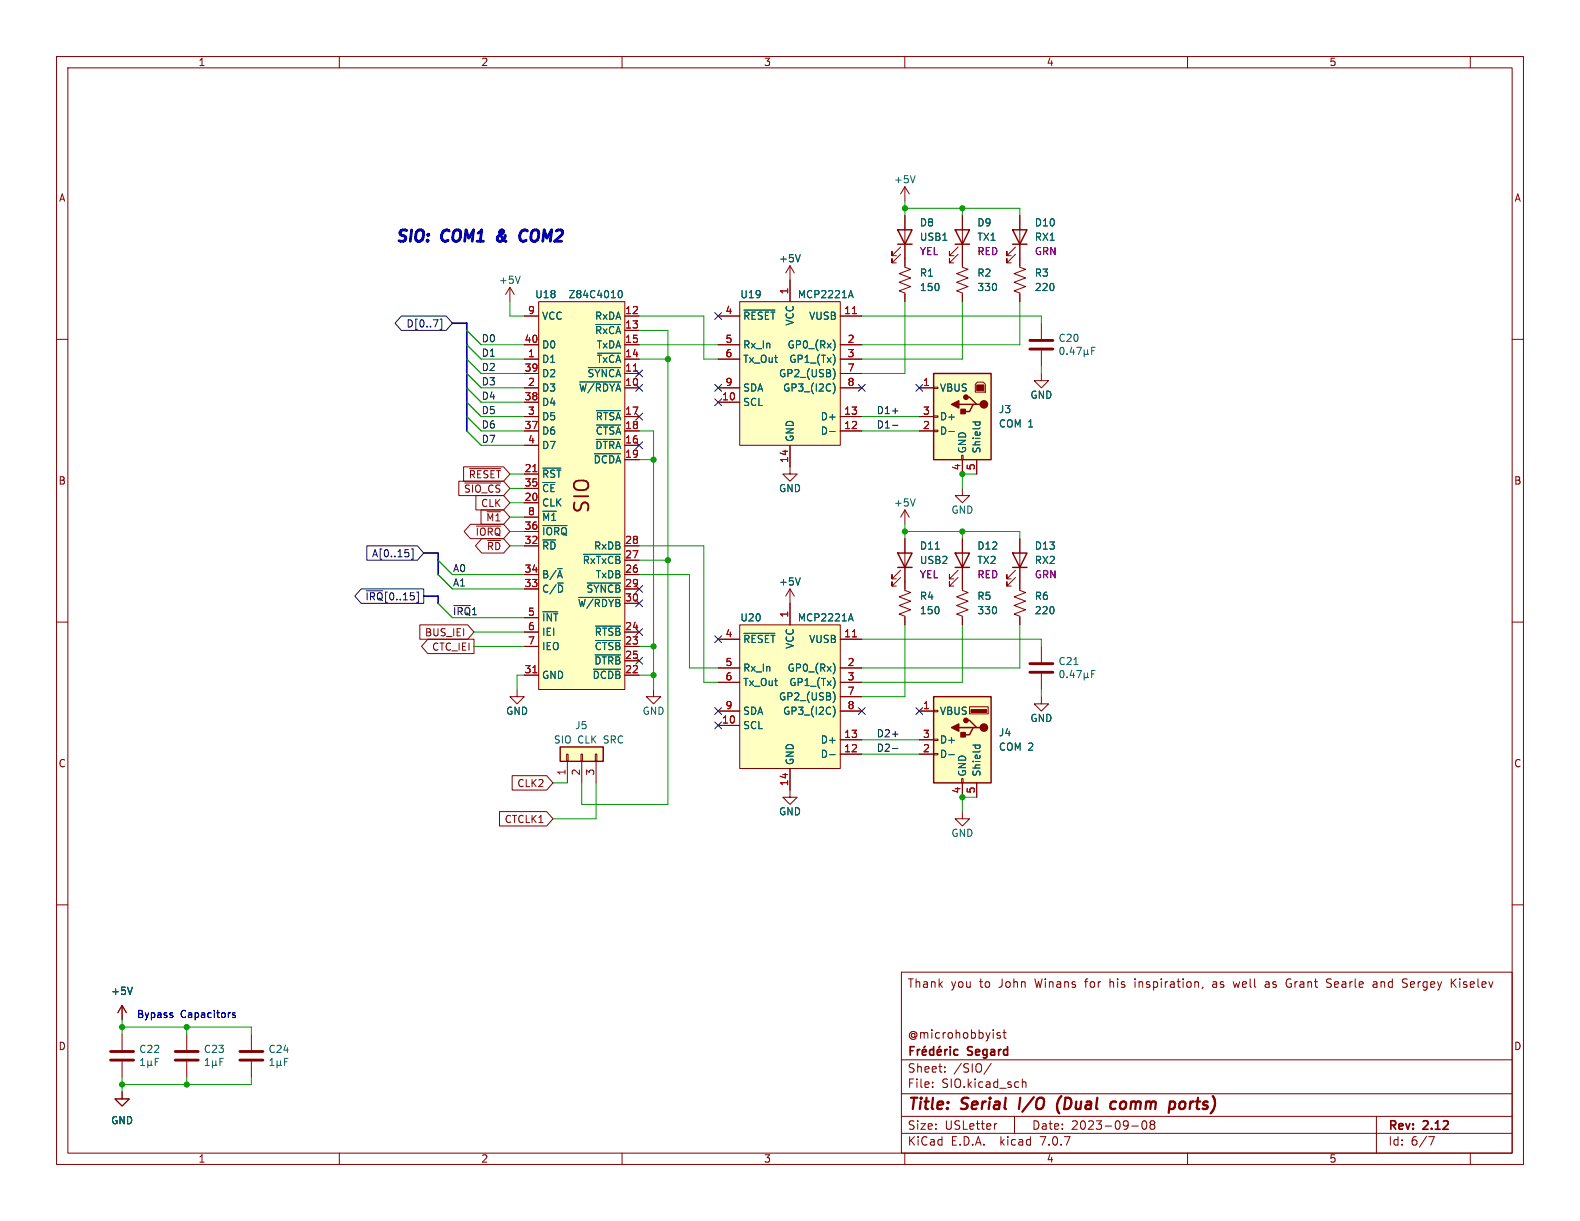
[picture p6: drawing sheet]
<svg xmlns="http://www.w3.org/2000/svg" width="279mm" height="216mm" viewBox="0 0 279 216" stroke-linecap="round" stroke-linejoin="round" font-family="sans-serif">
<g fill="none" stroke="#840000" stroke-width=".18">
<path d="M10 10h259.4v195.9h-259.4zM12 12h255.4v191.9h-255.4zM60 10v2M110 10v2M160 10v2M210 10v2M260 10v2M160 38.1v9.1l1 .4-2 .8 2 .7-2 .8 2 .8-2 .7 1 .4v1.5M160 33v2.6M160 33l-.7 1.3M160 33l.8 1.3M170.2 38.1v9.1l1 .4-2 .8 2 .7-2 .8 2 .8-2 .7 1 .4v1.5"/>
<path d="M180.3 38.1v9.1l1.1 .4-2.1 .8 2.1 .7-2.1 .8 2.1 .8-2.1 .7 1 .4v1.5M10 60h2M90.2 50.8l-.8 1.3M90.2 50.8v2.5M90.2 50.8l.7 1.3M92.7 55.9h2.5M95.2 53.3h15.3v68.6h-15.3zM110.5 55.9h2.5M110.5 58.4h2.5M127 55.9h3.8M130.8 53.3h17.8v25.4h-17.8zM139.7 47v6.3"/>
<path d="M139.7 47l-.8 1.3M139.7 47l.8 1.3M148.6 55.9h3.8M159.3 45l-1.6 1.5v-.8v.8h.8M159.3 43.7l-1.6 1.5v-.7v.7h.8M169.4 45l-1.5 1.5v-.8v.8h.8M169.4 43.7l-1.5 1.5v-.7v.7h.8M179.6 45l-1.5 1.5v-.8v.8h.7M179.6 43.7l-1.5 1.5v-.7v.7h.7M184.1 57.2v2.7M267.4 60h2M92.7 68.6h2.5"/>
<path d="M92.7 76.2h2.5M92.7 73.7h2.5M92.7 63.5h2.5M92.7 66h2.5M92.7 61h2.5M92.7 78.7h2.5M92.7 71.1h2.5M110.5 68.6h2.5M110.5 76.2h2.5M110.5 73.7h2.5M110.5 63.5h2.5M110.5 66h2.5"/>
<path d="M110.5 61h2.5M110.5 78.7h2.5M127 68.6h3.8M127 63.5h3.8M127 61h3.8M127 71.1h3.8M139.7 78.7v5.1h1.3l-1.3 1.3-1.3-1.3h1.3M148.6 68.6h3.8M148.6 76.2h3.8M148.6 73.7h3.8M148.6 63.5h3.8M148.6 66h3.8"/>
<path d="M148.6 61h3.8M162.6 68.6h2.5M162.6 76.2h2.5M162.6 73.7h2.5M165.1 76.1h.8v.2h-.8zM165.1 73.5h.8v.3h-.8zM165.1 68.5h.8v.2h-.8zM172.5 67.9l.3-.3h1.1l.3 .3v1.4h-1.7zM184.1 66v1.3h1.3l-1.3 1.3-1.2-1.3h1.2M184.1 62v2.8M81.1 85.1h8l1.1 1.3-1.1 1.2h-8zM82 82.5h7.1l1.1 1.3-1.1 1.3h-7.1z"/>
<path d="M82.2 85.4h6.3M83 82.9h5.5M83.2 92.7h5.9l1.1 1.3-1.1 1.3h-5.9l-1.1-1.3zM84.2 87.6h4.9l1.1 1.3-1.1 1.3h-4.9zM84.2 93h4.3M85.1 90.2h4l1.1 1.2-1.1 1.3h-4zM85.2 95.2h3.9l1.1 1.3-1.1 1.3h-3.9l-1.1-1.3zM92.7 88.9h2.5M92.7 83.8h2.5M92.7 96.5h2.5M92.7 86.4h2.5M92.7 94h2.5"/>
<path d="M92.7 91.4h2.5M110.5 81.3h2.5M110.5 99.1h2.5M110.5 96.5h2.5M160 95.3v9.1l1 .4-2 .7 2 .8-2 .8 2 .7-2 .8 1 .4v1.5M160 90.2v2.5M160 90.2l-.7 1.2M160 90.2l.8 1.2M170.1 80.5h.2v.8h-.2zM170.2 86.4v1.2h-1.3l1.3 1.3 1.2-1.3h-1.2M170.2 95.3v9.1l1 .4-2 .7 2 .8-2 .8 2 .7-2 .8 1 .4v1.5M170.2 81.3v2.5"/>
<path d="M172.7 81.3v2.5M180.3 95.3v9.1l1.1 .4-2.1 .7 2.1 .8-2.1 .8 2.1 .7-2.1 .8 1 .4v1.5M10 110h2M74.2 110.5h8.5l1.1 1.3-1.1 1.2h-8.5zM75.7 113h8.1v2.6h-8.1l-1.2-1.3zM92.7 119.4h2.5M92.7 114.3h2.5M92.7 111.8h2.5M92.7 101.6h2.5M92.7 104.1h2.5M92.7 109.2h2.5M110.5 119.4h2.5"/>
<path d="M110.5 114.3h2.5M110.5 111.8h2.5M110.5 116.8h2.5M110.5 101.6h2.5M110.5 104.1h2.5M110.5 106.7h2.5M127 113h3.8M127 118.1h3.8M130.8 110.5h17.8v25.4h-17.8zM139.7 104.1v6.4M139.7 104.1l-.8 1.3M139.7 104.1l.8 1.3"/>
<path d="M148.6 113h3.8M148.6 118.1h3.8M159.3 102.1l-1.6 1.5v-.7v.7h.8M159.3 100.8l-1.6 1.6v-.8v.8h.8M169.4 102.1l-1.5 1.5v-.7v.7h.8M169.4 100.8l-1.5 1.6v-.8v.8h.8M179.6 102.1l-1.5 1.5v-.7v.7h.7M179.6 100.8l-1.5 1.6v-.8v.8h.7M184.1 114.3v2.8M184.1 119.1v2.8M267.4 110h2M90.6 137.2h6.1l1.1 1.2-1.1 1.3h-6.1z"/>
<path d="M91.4 121.9v1.3h1.3l-1.3 1.3-1.2-1.3h1.2M100.2 133.4h.3v1.2h-.3zM100.3 134.6v3.8M102.7 133.4h.3v1.2h-.3zM102.9 134.6v3.8M105.3 133.4h.2v1.2h-.2zM105.4 134.6v3.8M115.6 121.9v1.3h1.2l-1.2 1.3-1.3-1.3h1.3M127 128.3h3.8M127 120.7h3.8M127 125.7h3.8M139.7 135.9v5.1h-1.3l1.3 1.2 1.3-1.2h-1.3"/>
<path d="M148.6 133.4h3.8M148.6 130.8h3.8M148.6 120.7h3.8M148.6 123.2h3.8M148.6 125.7h3.8M162.6 133.4h2.5M162.6 130.8h2.5M162.6 125.7h2.5M165.1 133.2h.8v.3h-.8zM165.1 130.7h.8v.2h-.8zM165.1 125.6h.8v.3h-.8zM170.1 137.7h.2v.7h-.2z"/>
<path d="M170.2 138.4v2.6M171.4 125h3.4v1.2h-3.4zM172.7 138.4v2.6M184.1 123.2v1.3h1.3l-1.3 1.2-1.2-1.2h1.2M10 160h2M88.3 143.5h8.4l1.1 1.3-1.1 1.3h-8.4zM170.2 143.5v1.3h-1.3l1.3 1.3 1.2-1.3h-1.2M267.4 160h2M21.6 177.8l-.8 1.3M21.6 177.8v2.5M21.6 177.8l.8 1.3M159.4 171.9h108v32h-108z"/>
<path d="M200.7 173.1v.1M200.7 173.6v1M212.7 174.5l-.1 .3M214.9 173.6l-.4 .1M215 174h-.4a.29 .29 0 0 0-.2 .3 .29 .29 0 0 0 .2 .3h.4M218.1 173.6l.3 1 .2-.7M223.8 173.7h.6M224.3 174h-.4a.29 .29 0 0 0-.2 .3 .29 .29 0 0 0 .2 .3h.4M227.7 174.5h.6M228.1 173.9h.3M228.1 173.1l-.4 .1M234.6 173.7l.7 .2 .1 .4-.3 .3-.5-.1"/>
<path d="M235.4 173.2l-.5-.1-.3 .1M242.9 173.7h.5l.1 .9M243.5 173.9l-.5 .1a.29 .29 0 0 0-.2 .3 .29 .29 0 0 0 .2 .3l.5-.1M248.3 173.8l.4 .1 .2 .4-.3 .3h-.4M248.3 173.1l.6 .1M256.9 173.7l.6 .9M257.5 173.1l-.9 .8M21.6 193v1.3h1.3l-1.3 1.3-1.3-1.3h1.3M21.6 182.9v2.8M21.6 187.7v2.8M33 182.9v2.8M33 187.7v2.8"/>
<path d="M44.4 182.9v2.8M44.4 187.7v2.8M159.4 197.4h108M159.4 193.4h108M159.4 187.4h108M164.9 192.1v.2M164.9 191.4v.1M167.1 189.4v.2M167.1 188.7v.1M175.3 188l-1.3 1.9M176.3 198.7l-.3 .1M176.9 182.7l-.4-.1-.2 .2 .1 .2 .5 .2v.3h-.6"/>
<path d="M177.4 182.6h.5M177.6 182.1v1.3l.3 .2M179.4 197.4v3M180.8 190.8v1.5M180.8 191.4l.2-.1 .4 .1v.9M200.1 199.1h1.2M202.1 198.3l.2-.1a.81 .81 0 0 1 .6 .6 .81 .81 0 0 1-.3 .8l-.2 .1a.81 .81 0 0 1-.3-1.4zM203.6 198.8l-.2-.3 .2-.3 .5 .1 .1 .2-.3 .3M203.6 198.8l-.2 .3v.3l.2 .3 .5-.1 .1-.2-.1-.4-.2-.2M203.6 198.8h.3M243.4 197.4v6.5M60 203.9v2"/>
<path d="M110 203.9v2M159.4 200.4h108M160 203.9v2M210 203.9v2M252.6 201h1l-.6 1.5M260 203.9v2"/>
</g>
<path d="M180.4 194.1l-.2 2M187.7 193.8a2.35 2.35 0 0 0-.4 3.1M196.6 194.9l.2-.1 .6 .1M197.2 196l-.5 .1M198.1 195.2v.7M209.3 194.8a.62 .62 0 0 0-.7 .4v.7l.2 .2h.3" fill="none" stroke="#840000" stroke-width=".4"/>
<g fill="none" stroke="#840000" stroke-width=".3">
<path d="M161 185.8h.5M161.7 185.1h-.7v1.5M162.2 185.6v1M162.7 185.6h-.3l-.2 .3M163.1 186.1l.7-.2-.1-.3h-.4l-.2 .2 .1 .7h.5M163.6 185l-.2 .2M165.1 185.6h-.4l-.3 .3v.4l.1 .2h.6M165.1 185.1v1.5M165.7 186.1l.8-.2-.1-.3h-.4l-.3 .2 .1 .7h.6M166.2 185l-.2 .2M167.1 185.6v1M167.5 185.6h-.3l-.1 .3"/>
<path d="M168 185.1v.1M168 185.6v1M169.4 185.6h-.4l-.3 .3v.4l.1 .2h.6"/>
</g>
<g fill="none" stroke="#006464" stroke-width=".18">
<path d="M161.8 31.1l-.4 1.2M92 48.8l-.4 1.3M105.4 57.4h4.4M109.4 51.5l.2-.1a.68 .68 0 0 1 .5 .6 .68 .68 0 0 1-.5 .6l-.2-.1-.1-.3zM131.5 54.8h5.5M141.5 45l-.4 1.3M150.2 52.3h.6M150.5 51.4l.4 1.2M102.5 67.5h7.3M104 65h5.8M105.4 77.7h4.4M105.5 72.6h4.3"/>
<path d="M105.5 75.2h4.3M105.7 62.5h4.1M146.7 76.3h1M147.4 65.2a1.49 1.49 0 0 1 0 1.8M147.4 67.8a1.47 1.47 0 0 1-.1 1.8M147.5 60.3l.2 .6-.2 .9M147.6 63.2v.8M167.8 76.3h1M172 74.6h1.3M172.5 74.6v.4M173.2 74.6l.1 .4M187.6 61.5l.1-.1a.68 .68 0 0 1 .5 .6 .68 .68 0 0 1-.5 .7 .84 .84 0 0 1-.1-1.2z"/>
<path d="M188.7 62.6v.1M189.5 61.4l-.3 .9h.8M189.8 61.8v.9M190.4 61.4h.8l-.5 1.3M191.7 61.8v1.3M191.7 62.5l.2 .2h.2l.2-.2M192.3 61.8v.7M192.3 62.5l.2 .2M193 62h.5M193.7 61.4h-.7v1.3M96 82.8h3.2M96 92.9h4.3"/>
<path d="M103.2 98h6.6M105.1 80.2h4.7M161.8 88.2l-.4 1.3M165.4 97.1h.7M96 108.2h2.6M102.3 105.6h7.5M103.8 103.1h6M104.9 118.3h4.9M105.2 115.8h4.6M105.3 113.3h4.5M105.3 110.7h4.5M131.5 112h5.5"/>
<path d="M141.5 102.2l-.4 1.2M147.5 117.5l.2 .6-.2 .8M150.2 109.4h.6M150.5 108.5l.4 1.3M187.6 118.6h.1a.68 .68 0 0 1 .5 .6 .68 .68 0 0 1-.5 .6 .84 .84 0 0 1-.1-1.2zM188.7 119.7v.1M189.5 118.5l-.3 .9h.8M189.8 119v.8M189.9 117.5h.7M190.4 118.6h.8l-.5 1.2M191.7 119.7l.2 .1h.2l.2-.1M191.7 119v1.3"/>
<path d="M192.3 119.7l.2 .1M192.3 119v.7M193 119.2h.5M193.7 118.6h-.7v1.2M146.7 133.4h1M147.4 122.4a1.49 1.49 0 0 1 0 1.8M147.4 124.9a1.47 1.47 0 0 1-.1 1.9M147.6 120.3v.9M167.8 133.4h1M172 131.8h1.3M172.5 131.8v.3M173.2 131.8l.1 .3"/>
<path d="M23.4 174.6l-.4 1.2M24.9 188.4h.7M24.9 187.5l.3-.4v1.3M26.1 188.2l.2 .2h.3l.1-.2M26.1 187.6v1.2M26.7 188.2l.2 .2M26.7 187.6v.6M27.5 187.7h.4M28.1 187.1h-.6v1.3M36.3 188.4h.7M36.3 187.5l.4-.4v1.3M37.6 188.2l.1 .2h.3l.2-.2"/>
<path d="M37.6 187.6v1.2M38.2 188.2l.2 .2M38.2 187.6v.6M38.9 187.7h.4M39.5 187.1h-.6v1.3M47.7 188.4h.7M47.7 187.5l.4-.4v1.3M49 188.2l.2 .2h.2l.2-.2M49 187.6v1.2M49.6 188.2l.2 .2M49.6 187.6v.6M50.3 187.7h.4"/>
<path d="M50.9 187.1h-.6v1.3"/>
</g>
<g fill="#ffffc2" stroke="#ffffc2" stroke-width=".18">
<path d="M130.8 110.5h17.8v25.4h-17.8z"/>
<path d="M99.1 132.1h7.6v2.5h-7.6z"/>
<path d="M165.1 66h10.2v15.3h-10.2z"/>
<path d="M95.2 53.3h15.3v68.6h-15.3z"/>
<path d="M165.1 123.2h10.2v15.2h-10.2z"/>
<path d="M130.8 53.3h17.8v25.4h-17.8z"/>
</g>
<path d="M150.7 55.5h.8M112 65.6h.7M94.2 83.4h.7M94.2 119h.7M150.7 112.6h.8" fill="none" stroke="#a90000" stroke-width=".18"/>
<g fill="none" stroke="#840000" stroke-width=".25">
<path d="M158.7 40.6h2.6l-1.3 2.6zM158.7 43.2h2.6M168.9 40.6h2.5l-1.2 2.6zM168.9 43.2h2.5M179.1 40.6h2.5l-1.3 2.6zM179.1 43.2h2.5M165.1 66h10.2v15.3h-10.2zM169.5 71.5h2.6M170.8 70.2h.6l1.3 1.3h.7M172.7 71.5h-.6l-.7 1.3h-1.2M158.7 97.8h2.6l-1.3 2.5zM168.9 97.8h2.5l-1.2 2.5z"/>
<path d="M179.1 97.8h2.5l-1.3 2.5zM158.7 100.3h2.6M168.9 100.3h2.5M179.1 100.3h2.5M99.1 132.1h7.6v2.5h-7.6zM165.1 123.2h10.2v15.2h-10.2zM169.5 128.7h2.6M170.8 127.4h.6l1.3 1.3h.7M172.7 128.7h-.6l-.7 1.2h-1.2"/>
</g>
<path d="M182.1 61.7h4.1M182.1 60.2h4.1M182.1 118.9h4.1M182.1 117.3h4.1M19.6 187.5h4M19.6 185.9h4M31 187.5h4.1M31 185.9h4.1M42.4 187.5h4.1M42.4 185.9h4.1" fill="none" stroke="#840000" stroke-width=".51"/>
<g fill="#840000" stroke="#840000" stroke-width=".25">
<path d="M168.3 71.5l1.2-.6v1.2z"/>
<path d="M169.9 72.4h.8v.8h-.8z"/>
<path d="M168.3 128.7l1.2-.7v1.3z"/>
<path d="M169.9 129.5h.8v.8h-.8z"/>
<circle cx="174" cy="71.5" r=".63"/>
<circle cx="170.8" cy="70.2" r=".38"/>
<circle cx="174" cy="128.7" r=".63"/>
<circle cx="170.8" cy="127.4" r=".38"/>
</g>
<g fill="#840000" stroke="#840000" stroke-width=".18">
<path d="M172.7 68.1h1.3v1h-1.3z"/>
<path d="M171.7 125.5h2.8v.5h-2.8z"/>
</g>
<g fill="none" stroke="#000084" stroke-width=".18">
<path d="M71 55.9h7.9l1.1 1.3-1.1 1.2h-7.9l-1.1-1.2zM77.8 56.4h.3v1.8h-.3M126.4 55.3l1.2 1.2M127.6 55.3l-1.2 1.2M112.4 65.4l1.2 1.2M112.4 78.1l1.2 1.2M112.4 68l1.2 1.2M112.4 73.1l1.2 1.2M113.6 65.4l-1.2 1.2M113.6 78.1l-1.2 1.2M113.6 68l-1.2 1.2M113.6 73.1l-1.2 1.2"/>
<path d="M126.4 68l1.2 1.2M126.4 70.5l1.2 1.2M127.6 68l-1.2 1.2M127.6 70.5l-1.2 1.2M151.8 68l1.2 1.2M153 68l-1.2 1.2M162 68l1.2 1.2M163.2 68l-1.2 1.2M64.9 96.5h8.9l1.1 1.3-1.1 1.3h-8.9zM72.3 97.8v.5M72.7 97.1h.3v1.8h-.3M63.9 104.1h11v2.6h-11l-1.2-1.3z"/>
<path d="M64.7 104.5h3M112.4 111.2l1.2 1.2M112.4 103.5l1.2 1.2M112.4 106.1l1.2 1.2M112.4 116.2l1.2 1.2M113.6 111.2l-1.2 1.2M113.6 103.5l-1.2 1.2M113.6 106.1l-1.2 1.2M113.6 116.2l-1.2 1.2M126.4 112.4l1.2 1.2M127.6 112.4l-1.2 1.2M126.4 125.1l1.2 1.2"/>
<path d="M126.4 127.7l1.2 1.2M127.6 127.7l-1.2 1.2M127.6 125.1l-1.2 1.2M151.8 125.1l1.2 1.2M153 125.1l-1.2 1.2M162 125.1l1.2 1.2M163.2 125.1l-1.2 1.2"/>
</g>
<path d="M157.8 72.7h1M157.8 75.2h1M80.2 107.1h3M157.8 129.8h1M157.8 132.4h1" fill="none" stroke="#0f0f0f" stroke-width=".18"/>
<path d="M30.4 179.5l.2 .2-.2 .2M30.4 179.1h.1M41.6 179.1h-.3l-.2 .2 .1 .1 .4 .2v.3h-.5" fill="none" stroke="#0000c2" stroke-width=".18"/>
<path d="M88.7 40.7a.6 .6 0 0 0-.1 1M88.8 41.3l-.6 .4a.52 .52 0 0 0-.2 .8 .52 .52 0 0 0 .8 .1M93 42.5a.73 .73 0 0 1-.8 .1M93.3 40.8a.69 .69 0 0 0-1.1 .1" fill="none" stroke="#0000c2" stroke-width=".5"/>
<path d="M80 57.2h2.5v19M74.9 97.8h2.6v3.8M74.9 105.4h2.6v1.3" fill="none" stroke="#000084" stroke-width=".3"/>
<g fill="none" stroke="#009600" stroke-width=".18">
<path d="M160 36.8h20.3v1.3M160 35.6v2.5M170.2 36.8v1.3M82.5 58.4l2.6 2.6h7.6M90.2 53.3v2.6h2.5M113 55.9h11.5v7.6h2.5M113 58.4h5.1v83.8h-15.2v-3.8M152.4 55.9h31.7v1.3M160 53.3v12.7h-7.6M170.2 53.3v10.2h-17.8M180.3 53.3v7.7h-27.9M82.5 61l2.6 2.5h7.6"/>
<path d="M82.5 63.5l2.6 2.5h7.6M82.5 71.1l2.6 2.6h7.6M82.5 73.7l2.6 2.5h7.6M82.5 68.6l2.6 2.5h7.6M82.5 66l2.6 2.6h7.6M82.5 76.2l2.6 2.5h7.6M113 61h14M113 63.5h5.1M113 76.2h2.6v45.7M152.4 73.7h10.2M152.4 76.2h10.2M184.1 64.8v1.2"/>
<path d="M77.5 99.1l2.5 2.5h12.7M90.2 94h2.5M90.2 83.8h2.5M90.2 96.5h2.5M90.2 86.4h2.5M90.2 91.4h2.5M90.2 88.9h2.5M113 96.5h11.5v24.2h2.5M113 99.1h5.1M113 81.3h2.6M160 94h20.3v1.3M160 92.7v2.6"/>
<path d="M170.2 94v1.3M172.7 83.8h-2.5v2.6M77.5 101.6l2.5 2.5h12.7M77.5 106.7l2.5 2.5h12.7M83.8 114.3h8.9M83.8 111.8h8.9M92.7 119.4h-1.3v2.5M113 101.6h8.9v16.5h5.1M113 114.3h2.6M113 119.4h2.6M152.4 113h31.7v1.3M160 110.5v12.7h-7.6"/>
<path d="M170.2 110.5v10.2h-17.8M180.3 110.5v7.6h-27.9M97.8 138.4h2.5M105.4 138.4v6.4h-7.6M152.4 133.4h10.2M152.4 130.8h10.2M184.1 121.9v1.3M172.7 141h-2.5v2.5M21.6 181.6h22.8v1.3M21.6 180.3v2.6M21.6 190.5v2.5M33 181.6v1.3"/>
<path d="M33 190.5v1.3M44.4 190.5v1.3h-22.8"/>
</g>
<g fill="#009600" stroke="#009600" stroke-width=".18">
<circle cx="33" cy="181.6" r=".46"/>
<circle cx="33" cy="191.8" r=".46"/>
<circle cx="21.6" cy="191.8" r=".46"/>
<circle cx="21.6" cy="181.6" r=".46"/>
<circle cx="170.2" cy="36.8" r=".46"/>
<circle cx="170.2" cy="83.8" r=".46"/>
<circle cx="160" cy="36.8" r=".46"/>
<circle cx="118.1" cy="99.1" r=".46"/>
<circle cx="115.6" cy="119.4" r=".46"/>
<circle cx="115.6" cy="114.3" r=".46"/>
<circle cx="118.1" cy="63.5" r=".46"/>
<circle cx="115.6" cy="81.3" r=".46"/>
<circle cx="170.2" cy="94" r=".46"/>
<circle cx="160" cy="94" r=".46"/>
<circle cx="170.2" cy="141" r=".46"/>
</g>
<text font-size="3.5" fill="#840000" x="104.6" y="91" transform="rotate(-90 104.6 91)">SIO</text>
<g font-size="2.8" fill="#0000c2">
<text x="69.8" y="42.9">SIO:</text>
<text x="78.4" y="42.9">COM1</text>
<text x="89.3" y="42.9">&amp;</text>
<text x="94.4" y="42.9">COM2</text>
</g>
<g font-size="2.8" fill="#840000">
<text x="160.4" y="196.8">Title:</text>
<text x="170.1" y="196.8">Serial</text>
<text x="181" y="196.8">I/O</text>
<text x="188.5" y="196.8">(Dual</text>
<text x="198.8" y="196.8">comm</text>
<text x="210" y="196.8">ports)</text>
</g>
<g font-size="2.1" fill="#840000">
<text x="160.4" y="174.9">Thank</text>
<text x="168.1" y="174.9">you</text>
<text x="173.3" y="174.9">to</text>
<text x="176.8" y="174.9">John</text>
<text x="183.3" y="174.9">Winans</text>
<text x="192.3" y="174.9">for</text>
<text x="196.8" y="174.9">his</text>
<text x="201.4" y="174.9">inspiration,</text>
<text x="215.3" y="174.9">as</text>
<text x="219.2" y="174.9">well</text>
<text x="224.9" y="174.9">as</text>
<text x="228.8" y="174.9">Grant</text>
<text x="236.1" y="174.9">Searle</text>
<text x="244.4" y="174.9">and</text>
<text x="249.8" y="174.9">Sergey</text>
<text x="258.5" y="174.9">Kiselev</text>
<text x="160.4" y="183.9">@microhobbyist</text>
<text x="160.4" y="189.9">Sheet:</text>
<text x="168.6" y="189.9">/SIO/</text>
<text x="171.2" y="187.1">Segard</text>
<text x="160.4" y="192.6">File:</text>
<text x="166.5" y="192.6">SIO.kicad_sch</text>
<text x="160.4" y="202.8">KiCad</text>
<text x="160.4" y="200">Size:</text>
<text x="167.1" y="200">USLetter</text>
<text x="168.1" y="202.8">E.D.A.</text>
<text x="177" y="202.8">kicad</text>
<text x="182.4" y="200">Date:</text>
<text x="184.2" y="202.8">7.0.7</text>
<text x="189.4" y="200">2023-09-08</text>
<text x="245.4" y="200.2">Rev:</text>
<text x="245.4" y="202.8">Id:</text>
<text x="249.5" y="202.8">6/7</text>
<text x="251.8" y="200.2">2.12</text>
</g>
<g font-size="1.8" fill="#840000">
<text x="35" y="11.9">1</text>
<text x="85" y="11.9">2</text>
<text x="135" y="11.9">3</text>
<text x="185" y="11.9">4</text>
<text x="235" y="11.9">5</text>
<text x="10.3" y="35.9">A</text>
<text x="267.7" y="35.9">A</text>
<text x="10.3" y="85.9">B</text>
<text x="81.9" y="87.3">~{SIO_CS}</text>
<text x="82.8" y="84.8">~{RESET}</text>
<text x="85" y="89.9">CLK</text>
<text x="267.7" y="85.9">B</text>
<text x="84" y="94.9">~{IORQ}</text>
<text x="85.9" y="92.4">~{M1}</text>
<text x="86" y="97.5">~{RD}</text>
<text x="75.1" y="112.7">BUS_IEI</text>
<text x="76.3" y="115.3">CTC_IEI</text>
<text x="10.3" y="135.9">C</text>
<text x="267.7" y="135.9">C</text>
<text x="91.4" y="139.4">CLK2</text>
<text x="89.1" y="145.7">CTCLK1</text>
<text x="10.3" y="185.9">D</text>
<text x="267.7" y="185.9">D</text>
<text x="35" y="205.8">1</text>
<text x="85" y="205.8">2</text>
<text x="135" y="205.8">3</text>
<text x="185" y="205.8">4</text>
<text x="235" y="205.8">5</text>
</g>
<g font-size="1.8" fill="#006464">
<text x="158" y="32.6">+5V</text>
<text x="162.6" y="40.2">D8</text>
<text x="172.7" y="40.2">D9</text>
<text x="182.9" y="40.2">D10</text>
<text x="137.7" y="46.6">+5V</text>
<text x="162.6" y="42.8">USB1</text>
<text x="172.7" y="42.8">TX1</text>
<text x="182.9" y="42.8">RX1</text>
<text x="88.1" y="50.4">+5V</text>
<text x="94.5" y="52.9">U18</text>
<text x="100.4" y="52.9">Z84C4010</text>
<text x="130.8" y="52.9">U19</text>
<text x="141" y="52.9">MCP2221A</text>
<text x="162.6" y="49.1">R1</text>
<text x="162.6" y="51.7">150</text>
<text x="172.7" y="49.1">R2</text>
<text x="172.7" y="51.7">330</text>
<text x="182.9" y="49.1">R3</text>
<text x="182.9" y="51.7">220</text>
<text x="95.8" y="56.7">VCC</text>
<text x="105.1" y="56.7">RxDA</text>
<text x="105.1" y="59.3">~{RxCA}</text>
<text x="131.3" y="56.7">~{RESET}</text>
<text x="140.6" y="57.7" transform="rotate(-90 140.6 57.7)">VCC</text>
<text x="143" y="56.7">VUSB</text>
<text x="95.8" y="64.4">D1</text>
<text x="95.8" y="61.8">D0</text>
<text x="105.4" y="64.4">~{TxCA}</text>
<text x="105.4" y="61.8">TxDA</text>
<text x="131.3" y="61.8">Rx_In</text>
<text x="131.3" y="64.4">Tx_Out</text>
<text x="139.2" y="61.8">GP0_(Rx)</text>
<text x="139.5" y="64.4">GP1_(Tx)</text>
<text x="187.1" y="60.7">C20</text>
<text x="95.8" y="69.4">D3</text>
<text x="95.8" y="72">D4</text>
<text x="95.8" y="66.9">D2</text>
<text x="102.3" y="69.4">~{W/RDYA}</text>
<text x="103.8" y="66.9">~{SYNCA}</text>
<text x="131.3" y="72">SCL</text>
<text x="131.3" y="69.4">SDA</text>
<text x="137.7" y="66.9">GP2_(USB)</text>
<text x="138.4" y="69.4">GP3_(I2C)</text>
<text x="166.1" y="69.4">VBUS</text>
<text x="182.1" y="70.7">GND</text>
<text x="95.8" y="74.5">D5</text>
<text x="95.8" y="77.1">D6</text>
<text x="105.2" y="74.5">~{RTSA}</text>
<text x="105.2" y="77.1">~{CTSA}</text>
<text x="145" y="77.1">D-</text>
<text x="145" y="74.5">D+</text>
<text x="166.1" y="77.1">D-</text>
<text x="166.1" y="74.5">D+</text>
<text x="176.5" y="73.3">J3</text>
<text x="176.5" y="75.8">COM 1</text>
<text x="95.8" y="79.6">D7</text>
<text x="104.9" y="82.1">~{DCDA}</text>
<text x="105.2" y="79.6">~{DTRA}</text>
<text x="140.6" y="78.2" transform="rotate(-90 140.6 78.2)">GND</text>
<text x="171" y="80.3" transform="rotate(-90 171 80.3)">GND</text>
<text x="173.6" y="80.3" transform="rotate(-90 173.6 80.3)">Shield</text>
<text x="95.8" y="89.8">CLK</text>
<text x="95.8" y="84.7">~{RST}</text>
<text x="95.8" y="87.2">~{CE}</text>
<text x="137.7" y="87.2">GND</text>
<text x="158" y="89.8">+5V</text>
<text x="95.8" y="94.8">~{IORQ}</text>
<text x="95.8" y="92.3">~{M1}</text>
<text x="168.1" y="91">GND</text>
<text x="95.8" y="97.4">~{RD}</text>
<text x="102.9" y="99.9">~{RxTxCB}</text>
<text x="104.9" y="97.4">RxDB</text>
<text x="162.6" y="99.9">USB2</text>
<text x="162.6" y="97.4">D11</text>
<text x="172.7" y="97.4">D12</text>
<text x="172.7" y="99.9">TX2</text>
<text x="182.9" y="97.4">D13</text>
<text x="182.9" y="99.9">RX2</text>
<text x="95.8" y="105">C/~{D}</text>
<text x="95.8" y="102.5">B/~{A}</text>
<text x="102.1" y="107.5">~{W/RDYB}</text>
<text x="103.6" y="105">~{SYNCB}</text>
<text x="105.2" y="102.5">TxDB</text>
<text x="137.7" y="103.7">+5V</text>
<text x="162.6" y="106.3">R4</text>
<text x="172.7" y="106.3">R5</text>
<text x="182.9" y="106.3">R6</text>
<text x="95.8" y="110.1">~{INT}</text>
<text x="95.8" y="112.6">IEI</text>
<text x="105.1" y="112.6">~{RTSB}</text>
<text x="130.8" y="110.1">U20</text>
<text x="131.3" y="113.9">~{RESET}</text>
<text x="141" y="110.1">MCP2221A</text>
<text x="143" y="113.9">VUSB</text>
<text x="162.6" y="108.8">150</text>
<text x="172.7" y="108.8">330</text>
<text x="182.9" y="108.8">220</text>
<text x="95.8" y="115.2">IEO</text>
<text x="105" y="117.7">~{DTRB}</text>
<text x="105.1" y="115.2">~{CTSB}</text>
<text x="131.3" y="119">Rx_In</text>
<text x="139.2" y="119">GP0_(Rx)</text>
<text x="140.6" y="114.8" transform="rotate(-90 140.6 114.8)">VCC</text>
<text x="187.1" y="117.8">C21</text>
<text x="95.8" y="120.2">GND</text>
<text x="104.7" y="120.2">~{DCDB}</text>
<text x="131.3" y="121.5">Tx_Out</text>
<text x="137.7" y="124.1">GP2_(USB)</text>
<text x="139.5" y="121.5">GP1_(Tx)</text>
<text x="89.4" y="126.6">GND</text>
<text x="97.8" y="131.7">SIO</text>
<text x="101.6" y="129.1">J5</text>
<text x="102.2" y="131.7">CLK</text>
<text x="106.9" y="131.7">SRC</text>
<text x="113.5" y="126.6">GND</text>
<text x="131.3" y="129.1">SCL</text>
<text x="131.3" y="126.6">SDA</text>
<text x="138.4" y="126.6">GP3_(I2C)</text>
<text x="145" y="131.7">D+</text>
<text x="166.1" y="126.6">VBUS</text>
<text x="166.1" y="131.7">D+</text>
<text x="176.5" y="130.4">J4</text>
<text x="182.1" y="127.9">GND</text>
<text x="140.6" y="135.4" transform="rotate(-90 140.6 135.4)">GND</text>
<text x="145" y="134.2">D-</text>
<text x="166.1" y="134.2">D-</text>
<text x="171" y="137.4" transform="rotate(-90 171 137.4)">GND</text>
<text x="173.6" y="137.4" transform="rotate(-90 173.6 137.4)">Shield</text>
<text x="176.5" y="132.9">COM 2</text>
<text x="137.7" y="144.4">GND</text>
<text x="168.1" y="148.2">GND</text>
<text x="19.6" y="176.1">+5V</text>
<text x="24.5" y="186.4">C22</text>
<text x="36" y="186.4">C23</text>
<text x="47.4" y="186.4">C24</text>
<text x="19.6" y="199">GND</text>
</g>
<g font-size="1.8" fill="#840084">
<text x="162.6" y="45.3">YEL</text>
<text x="172.7" y="45.3">RED</text>
<text x="182.9" y="45.3">GRN</text>
<text x="162.6" y="102.5">YEL</text>
<text x="172.7" y="102.5">RED</text>
<text x="182.9" y="102.5">GRN</text>
</g>
<g font-size="1.8" fill="#a90000">
<text x="139.4" y="52.1" transform="rotate(-90 139.4 52.1)">1</text>
<text x="93.3" y="55.6">9</text>
<text x="110.4" y="55.6">12</text>
<text x="110.4" y="58.2">13</text>
<text x="128.2" y="55.6">4</text>
<text x="149.2" y="55.6">11</text>
<text x="92.7" y="65.8">39</text>
<text x="92.7" y="60.7">40</text>
<text x="93.3" y="63.2">1</text>
<text x="110.4" y="65.8">11</text>
<text x="110.4" y="63.2">14</text>
<text x="110.4" y="60.7">15</text>
<text x="128.2" y="60.7">5</text>
<text x="128.2" y="63.2">6</text>
<text x="149.8" y="60.7">2</text>
<text x="149.8" y="63.2">3</text>
<text x="149.8" y="65.8">7</text>
<text x="92.7" y="70.9">38</text>
<text x="93.3" y="68.3">2</text>
<text x="110.4" y="68.3">10</text>
<text x="127.6" y="70.9">10</text>
<text x="128.2" y="68.3">9</text>
<text x="149.8" y="68.3">8</text>
<text x="163.1" y="68.3">1</text>
<text x="92.7" y="75.9">37</text>
<text x="93.3" y="73.4">3</text>
<text x="110.4" y="73.4">17</text>
<text x="110.4" y="75.9">18</text>
<text x="149.2" y="75.9">12</text>
<text x="149.2" y="73.4">13</text>
<text x="163.1" y="75.9">2</text>
<text x="163.1" y="73.4">3</text>
<text x="92.7" y="83.6">21</text>
<text x="93.3" y="78.5">4</text>
<text x="110.4" y="78.5">16</text>
<text x="110.4" y="81">19</text>
<text x="139.4" y="82" transform="rotate(-90 139.4 82)">14</text>
<text x="169.9" y="83.3" transform="rotate(-90 169.9 83.3)">4</text>
<text x="172.5" y="83.3" transform="rotate(-90 172.5 83.3)">5</text>
<text x="92.7" y="88.6">20</text>
<text x="92.7" y="86.1">35</text>
<text x="92.7" y="93.7">36</text>
<text x="93.3" y="91.2">8</text>
<text x="92.7" y="96.3">32</text>
<text x="92.7" y="101.3">34</text>
<text x="110.4" y="101.3">26</text>
<text x="110.4" y="98.8">27</text>
<text x="110.4" y="96.3">28</text>
<text x="92.7" y="103.9">33</text>
<text x="110.4" y="103.9">29</text>
<text x="110.4" y="106.4">30</text>
<text x="93.3" y="109">5</text>
<text x="93.3" y="111.5">6</text>
<text x="110.4" y="111.5">24</text>
<text x="128.2" y="112.8">4</text>
<text x="139.4" y="109.3" transform="rotate(-90 139.4 109.3)">1</text>
<text x="149.2" y="112.8">11</text>
<text x="92.7" y="119.1">31</text>
<text x="93.3" y="114">7</text>
<text x="110.4" y="119.1">22</text>
<text x="110.4" y="114">23</text>
<text x="110.4" y="116.6">25</text>
<text x="128.2" y="117.9">5</text>
<text x="149.8" y="117.9">2</text>
<text x="128.2" y="120.4">6</text>
<text x="128.2" y="125.5">9</text>
<text x="149.8" y="120.4">3</text>
<text x="149.8" y="122.9">7</text>
<text x="149.8" y="125.5">8</text>
<text x="163.1" y="125.5">1</text>
<text x="127.6" y="128">10</text>
<text x="149.2" y="130.6">13</text>
<text x="163.1" y="130.6">3</text>
<text x="100.1" y="137.2" transform="rotate(-90 100.1 137.2)">1</text>
<text x="102.6" y="137.2" transform="rotate(-90 102.6 137.2)">2</text>
<text x="105.2" y="137.2" transform="rotate(-90 105.2 137.2)">3</text>
<text x="149.2" y="133.1">12</text>
<text x="163.1" y="133.1">2</text>
<text x="139.4" y="139.1" transform="rotate(-90 139.4 139.1)">14</text>
<text x="169.9" y="140.4" transform="rotate(-90 169.9 140.4)">4</text>
<text x="172.5" y="140.4" transform="rotate(-90 172.5 140.4)">5</text>
</g>
<g font-size="1.8" fill="#000084">
<text x="71.8" y="58.1">D[0..7]</text>
<text x="65.7" y="98.7">A[0..15]</text>
<text x="64.5" y="106.4">~{IRQ}[0..15]</text>
</g>
<g font-size="1.8" fill="#0f0f0f">
<text x="85.1" y="65.7">D2</text>
<text x="85.1" y="60.6">D0</text>
<text x="85.1" y="63.2">D1</text>
<text x="85.1" y="68.2">D3</text>
<text x="85.1" y="70.8">D4</text>
<text x="85.1" y="73.3">D5</text>
<text x="85.1" y="75.9">D6</text>
<text x="154.9" y="73.3">D1+</text>
<text x="154.9" y="75.9">D1-</text>
<text x="85.1" y="78.4">D7</text>
<text x="80" y="101.3">A0</text>
<text x="80" y="103.8">A1</text>
<text x="80" y="108.9">~{IRQ}1</text>
<text x="154.9" y="130.5">D2+</text>
<text x="154.9" y="133">D2-</text>
</g>
<g font-size="1.8" fill="#0000c2">
<text x="24.1" y="180.1">Bypass</text>
<text x="31.9" y="180.1">Capacitors</text>
</g>
</svg>
